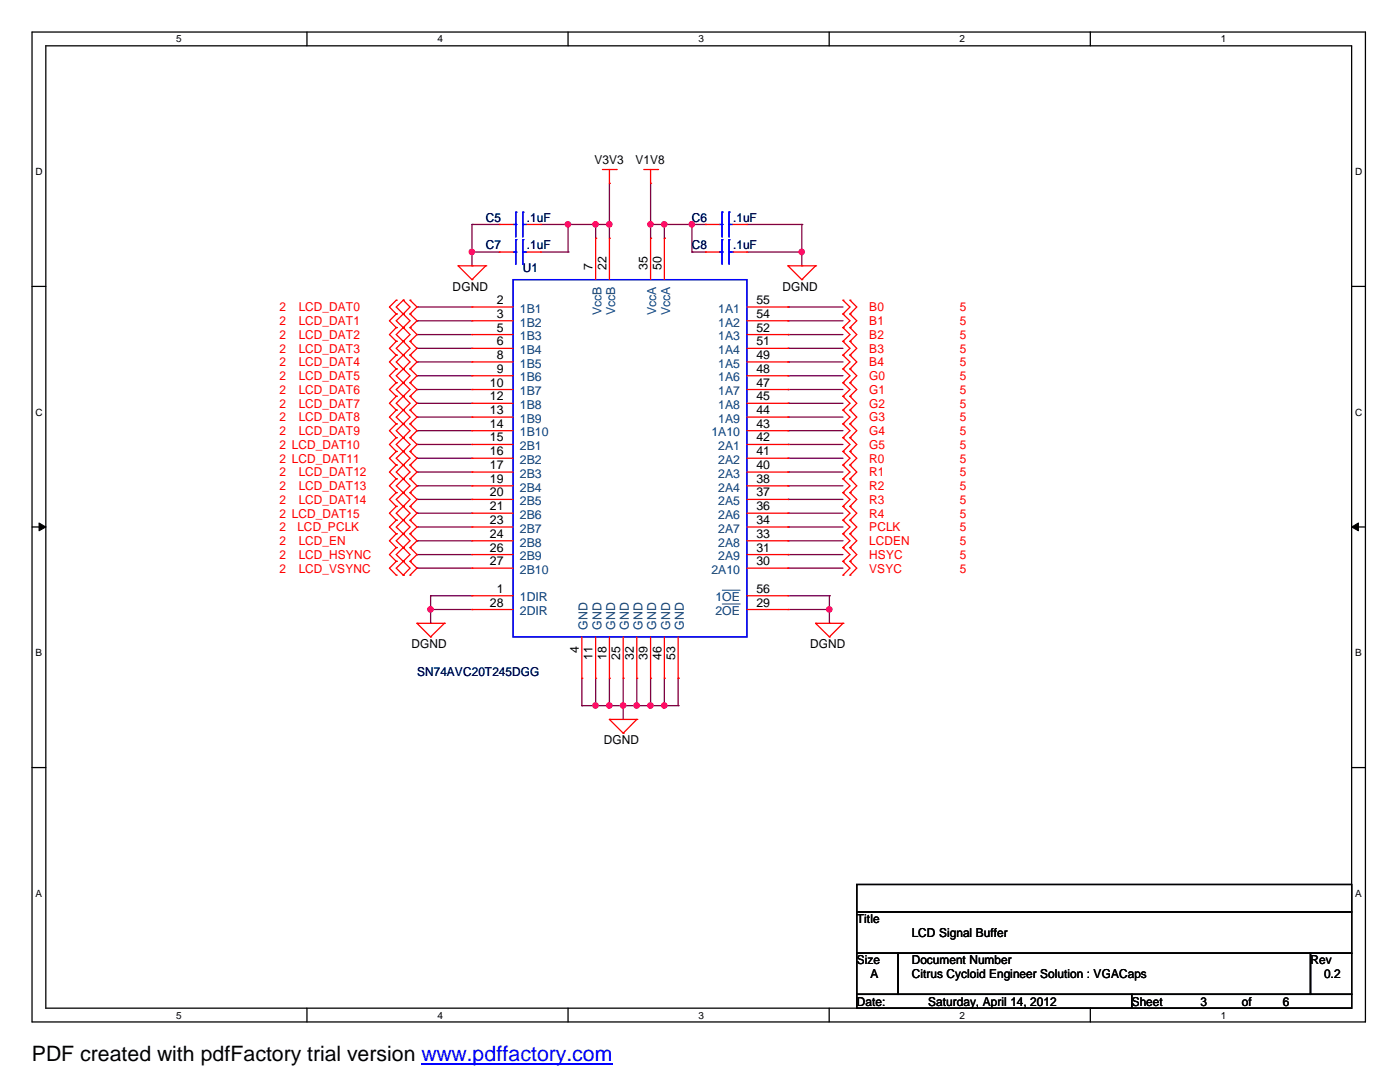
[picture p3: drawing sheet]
<svg xmlns="http://www.w3.org/2000/svg" width="279mm" height="216mm" viewBox="0 0 279 216" stroke-linecap="round" stroke-linejoin="round" font-family="sans-serif">
<path d="M6.4 6.4h266.1v197.5h-266.1zM9.1 9.1h260.6v192.1h-260.6z" fill="none" stroke="#000" stroke-width=".25"/>
<g fill="#fff">
<path d="M35.2 6.6h1.1v2.3h-1.1z"/>
<path d="M35.2 201.4h1.1v2.3h-1.1z"/>
</g>
<path d="M61.3 6.4v2.7M61.3 201.2v2.7" fill="none" stroke="#000" stroke-width=".25"/>
<g fill="#fff">
<path d="M87.3 6.6h1.1v2.3h-1.1z"/>
<path d="M87.3 201.4h1.1v2.3h-1.1z"/>
</g>
<path d="M113.4 6.4v2.7M113.4 201.2v2.7" fill="none" stroke="#000" stroke-width=".25"/>
<g fill="#fff">
<path d="M139.4 6.6h1.1v2.3h-1.1z"/>
<path d="M139.4 201.4h1.1v2.3h-1.1z"/>
</g>
<path d="M165.5 6.4v2.7M165.5 201.2v2.7" fill="none" stroke="#000" stroke-width=".25"/>
<g fill="#fff">
<path d="M191.5 6.6h1.1v2.3h-1.1z"/>
<path d="M191.5 201.4h1.1v2.3h-1.1z"/>
</g>
<path d="M217.6 6.4v2.7M217.6 201.2v2.7" fill="none" stroke="#000" stroke-width=".25"/>
<g fill="#fff">
<path d="M243.6 6.6h1.1v2.3h-1.1z"/>
<path d="M243.6 201.4h1.1v2.3h-1.1z"/>
<path d="M7.1 33.1h1.4v2.2h-1.4z"/>
<path d="M270.5 33.1h1.4v2.2h-1.4z"/>
<path d="M7.1 81.1h1.4v2.3h-1.4z"/>
<path d="M270.5 81.1h1.4v2.3h-1.4z"/>
</g>
<path d="M6.4 57.2h2.7M269.7 57.2h2.8" fill="none" stroke="#000" stroke-width=".25"/>
<g fill="#fff">
<path d="M7.1 129.1h1.3v2.3h-1.3z"/>
<path d="M270.5 129.1h1.3v2.3h-1.3z"/>
</g>
<path d="M6.4 105.2h2.7M269.7 105.2h2.8" fill="none" stroke="#000" stroke-width=".25"/>
<g fill="#000" stroke="#000" stroke-width=".2">
<path d="M7.8 104.4l1.3 .8-1.3 .7z" fill-rule="evenodd"/>
<path d="M269.7 105.2l1.4-.8v1.5z" fill-rule="evenodd"/>
</g>
<g fill="#fff">
<path d="M7.1 177.1h1.3v2.3h-1.3z"/>
<path d="M270.5 177.1h1.3v2.3h-1.3z"/>
</g>
<path d="M6.4 153.2h2.7M269.7 153.2h2.8M171 176.5h98.7v5.4h-98.7zM171 181.9h98.7v8.3h-98.7zM171 190.2h8.2v8.2h-8.2zM171 198.4h54.8v2.8h-54.8zM179.2 190.2h82.3v8.2h-82.3zM225.8 198.4h43.9v2.8h-43.9zM261.5 190.2h8.2v8.2h-8.2z" fill="none" stroke="#000" stroke-width=".25"/>
<g fill="none" stroke="#800040" stroke-width=".25">
<path d="M121.6 36.6v10.9M129.8 36.6v10.9M94.2 50.3h.1M94.2 53h.1M94.2 44.8h.1M94.2 44.8h5.5M94.2 50.3h5.5M94.2 44.8v8.2M107.9 44.8h13.7M107.9 50.3h5.5M113.4 44.8h.1M113.4 50.3h.1"/>
<path d="M113.4 44.8v5.5M118.9 47.5h.1M118.9 44.8h.1M118.9 44.8v2.7M121.6 44.8h.1M129.8 47.5h.1M129.8 44.8h.1M129.8 44.8h11M132.6 44.8h.1M132.6 47.5h.1M132.6 44.8v2.7M138.1 50.3h.1"/>
<path d="M138.1 44.8h.1M138.1 50.3h2.7M138.1 44.8v5.5M140.8 44.8h.1M149.1 44.8h10.9M149.1 50.3h10.9M160 50.3h.1M160 53h.1M160 44.8h.1M160 44.8v8.2M83.2 61.3h.1M83.2 64h.1"/>
<path d="M83.2 66.8h.1M83.2 69.5h.1M83.2 72.2h.1M83.2 75h.1M83.2 77.7h.1M83.2 61.3h11M83.2 64h11M83.2 66.8h11M83.2 69.5h11M83.2 72.2h11M83.2 75h11M83.2 77.7h11"/>
<path d="M157.3 61.3h.1M157.3 64h.1M157.3 66.8h.1M157.3 69.5h.1M157.3 72.2h.1M157.3 75h.1M157.3 77.7h.1M157.3 61.3h10.9M157.3 64h10.9M157.3 66.8h10.9M157.3 69.5h10.9M157.3 72.2h10.9"/>
<path d="M157.3 75h10.9M157.3 77.7h10.9M83.2 99.7h.1M83.2 96.9h.1M83.2 94.2h.1M83.2 91.4h.1M83.2 88.7h.1M83.2 85.9h.1M83.2 80.5h.1M83.2 83.2h.1M83.2 99.7h11M83.2 96.9h11"/>
<path d="M83.2 94.2h11M83.2 91.4h11M83.2 88.7h11M83.2 85.9h11M83.2 80.5h11M83.2 83.2h11M157.3 80.5h.1M157.3 83.2h.1M157.3 85.9h.1M157.3 88.7h.1M157.3 91.4h.1M157.3 94.2h.1"/>
<path d="M157.3 96.9h.1M157.3 99.7h.1M157.3 99.7h10.9M157.3 96.9h10.9M157.3 94.2h10.9M157.3 91.4h10.9M157.3 88.7h10.9M157.3 85.9h10.9M157.3 80.5h10.9M157.3 83.2h10.9M83.2 113.4h.1M83.2 110.7h.1"/>
<path d="M83.2 107.9h.1M83.2 105.2h.1M83.2 102.4h.1M83.2 113.4h11M83.2 110.7h11M83.2 107.9h11M83.2 105.2h11M83.2 102.4h11M85.9 118.9h.1M85.9 118.9h8.3M85.9 118.9v5.5M157.3 102.4h.1"/>
<path d="M157.3 105.2h.1M157.3 107.9h.1M157.3 110.7h.1M157.3 113.4h.1M157.3 113.4h10.9M157.3 110.7h10.9M157.3 107.9h10.9M157.3 105.2h10.9M157.3 102.4h10.9M157.3 118.9h8.2M165.5 118.9h.1M165.5 118.9v5.5"/>
<path d="M85.9 121.6h.1M85.9 124.4h.1M85.9 121.6h8.3M116.1 135.3v5.5M118.9 135.3v5.5M121.6 135.3v5.5M124.4 135.3v8.3M127.1 135.3v5.5M129.8 135.3v5.5M132.6 135.3v5.5M135.3 135.3h.1M135.3 135.3v5.5"/>
<path d="M157.3 121.6h8.2M165.5 121.6h.1M165.5 124.4h.1M116.1 140.8h.1M116.1 140.8h19.2M118.9 140.8h.1M121.6 140.8h.1M124.4 140.8h.1M127.1 140.8h.1M129.8 140.8h.1M132.6 140.8h.1M135.3 140.8h.1"/>
</g>
<g fill="#f0f" stroke="#f0f" stroke-width=".25">
<circle cx="121.6" cy="44.8" r=".54"/>
<circle cx="129.8" cy="44.8" r=".54"/>
<circle cx="132.6" cy="44.8" r=".54"/>
<circle cx="138.1" cy="44.8" r=".54"/>
<circle cx="160" cy="50.3" r=".54"/>
<circle cx="113.3" cy="44.8" r=".54"/>
<circle cx="118.8" cy="44.8" r=".54"/>
<circle cx="94.2" cy="50.3" r=".54"/>
<circle cx="118.8" cy="140.8" r=".54"/>
<circle cx="121.6" cy="140.8" r=".54"/>
<circle cx="124.3" cy="140.8" r=".54"/>
<circle cx="127.1" cy="140.8" r=".54"/>
<circle cx="129.8" cy="140.8" r=".54"/>
<circle cx="132.6" cy="140.8" r=".54"/>
<circle cx="165.5" cy="121.6" r=".54"/>
<circle cx="85.9" cy="121.6" r=".54"/>
</g>
<g fill="none" stroke="#f00" stroke-width=".25">
<path d="M120.2 33.8h2.8M121.6 36.6h.1M121.6 33.8v2.8M123 33.8h.1M128.5 33.8h2.7M129.8 36.6h.1M129.8 33.8v2.8M131.2 33.8h.1M79.1 59.9h.1M79.1 59.9l-1.4 1.4 1.4 1.4M80.5 59.9h.1M80.5 59.9l-1.4 1.4 2.7 2.7-2.7 2.8 1.4 1.3"/>
<path d="M80.5 59.9l1.3 1.4-1.3 1.4M81.8 59.9h.1M81.8 59.9l1.4 1.4-1.4 1.4M91.4 53h.1M91.4 53h5.5M91.4 53l2.8 2.8M94.2 55.8h.1M96.9 53h.1M96.9 53l-2.7 2.8M99.7 50.3h.1M99.7 44.8h.1M99.7 50.3h2.7"/>
<path d="M99.7 44.8h2.7M105.2 50.3h2.7M105.2 44.8h2.7M107.9 50.3h.1M107.9 44.8h.1M118.9 47.5h.1M118.9 47.5v8.3M121.6 47.5h.1M121.6 47.5v8.3M129.8 47.5h.1M129.8 47.5v8.3M132.6 47.5h.1"/>
<path d="M132.6 47.5v8.3M140.8 50.3h.1M140.8 44.8h.1M140.8 50.3h2.8M140.8 44.8h2.8M146.3 50.3h2.8M146.3 44.8h2.8M149.1 50.3h.1M149.1 44.8h.1M157.3 53h.1M157.3 53h5.5M157.3 53l2.7 2.8"/>
<path d="M160 55.8h.1M162.8 53h.1M162.8 53l-2.8 2.8M168.2 59.9h.1M168.2 59.9l1.4 1.4-1.4 1.4M169.6 59.9h.1M169.6 59.9l1.4 1.4-1.4 1.4M79.1 70.9h.1M79.1 73.6h.1M79.1 76.4h.1M79.1 79.1h.1M79.1 65.4h.1"/>
<path d="M79.1 68.1h.1M79.1 62.7h.1M79.1 76.4l-1.4 1.3 1.4 1.4M79.1 70.9l-1.4 1.3 1.4 1.4M79.1 65.4l-1.4 1.4 1.4 1.3M79.1 73.6l-1.4 1.4 1.4 1.4M79.1 79.1l-1.4 1.4 1.4 1.3M79.1 62.7l-1.4 1.3 1.4 1.4M79.1 68.1l-1.4 1.4 1.4 1.4M80.5 73.6h.1M80.5 70.9h.1M80.5 79.1h.1"/>
<path d="M80.5 76.4h.1M80.5 68.1h.1M80.5 65.4h.1M80.5 62.7h.1M80.5 79.1l1.3 1.4-2.7 2.7 1.4 1.4M80.5 70.9l-1.4 1.3 2.7 2.8-1.3 1.4M80.5 70.9l1.3 1.3-1.3 1.4M80.5 76.4l-1.4 1.3 1.4 1.4M80.5 73.6l-1.4 1.4 2.7 2.7-2.7 2.8 1.4 1.3M80.5 65.4l1.3 1.4-2.7 2.7 1.4 1.4M80.5 62.7l-1.4 1.3 1.4 1.4M80.5 68.1l1.3 1.4-1.3 1.4"/>
<path d="M81.8 70.9h.1M81.8 73.6h.1M81.8 76.4h.1M81.8 79.1h.1M81.8 65.4h.1M81.8 68.1h.1M81.8 62.7h.1M81.8 70.9l1.4 1.3-1.4 1.4M81.8 76.4l1.4 1.3-1.4 1.4M81.8 65.4l1.4 1.4-1.4 1.3M81.8 73.6l1.4 1.4-1.4 1.4M81.8 79.1l1.4 1.4-1.4 1.3"/>
<path d="M81.8 62.7l1.4 1.3-1.4 1.4M81.8 68.1l1.4 1.4-1.4 1.4M94.2 61.3h.1M94.2 64h.1M94.2 66.8h.1M94.2 69.5h.1M94.2 72.2h.1M94.2 75h.1M94.2 77.7h.1M94.2 61.3h8.2M94.2 64h8.2M94.2 66.8h8.2"/>
<path d="M94.2 69.5h8.2M94.2 72.2h8.2M94.2 75h8.2M94.2 77.7h8.2M149.1 61.3h8.2M149.1 64h8.2M149.1 66.8h8.2M149.1 69.5h8.2M149.1 72.2h8.2M149.1 75h8.2M149.1 77.7h8.2M157.3 61.3h.1"/>
<path d="M157.3 64h.1M157.3 66.8h.1M157.3 69.5h.1M157.3 72.2h.1M157.3 75h.1M157.3 77.7h.1M168.2 62.7h.1M168.2 68.1h.1M168.2 65.4h.1M168.2 70.9h.1M168.2 76.4h.1M168.2 73.6h.1"/>
<path d="M168.2 79.1h.1M168.2 65.4l1.4 1.4-1.4 1.3M168.2 62.7l1.4 1.3-1.4 1.4M168.2 68.1l1.4 1.4-1.4 1.4M168.2 73.6l1.4 1.4-1.4 1.4M168.2 70.9l1.4 1.3-1.4 1.4M168.2 79.1l1.4 1.4-1.4 1.3M168.2 76.4l1.4 1.3-1.4 1.4M169.6 62.7h.1M169.6 65.4h.1M169.6 68.1h.1M169.6 70.9h.1"/>
<path d="M169.6 73.6h.1M169.6 76.4h.1M169.6 79.1h.1M169.6 65.4l1.4 1.4-1.4 1.3M169.6 62.7l1.4 1.3-1.4 1.4M169.6 68.1l1.4 1.4-1.4 1.4M169.6 73.6l1.4 1.4-1.4 1.4M169.6 70.9l1.4 1.3-1.4 1.4M169.6 79.1l1.4 1.4-1.4 1.3M169.6 76.4l1.4 1.3-1.4 1.4M79.1 95.5h.1M79.1 98.3h.1"/>
<path d="M79.1 92.8h.1M79.1 81.8h.1M79.1 84.6h.1M79.1 90.1h.1M79.1 87.3h.1M79.1 95.5l-1.4 1.4 1.4 1.4M79.1 90.1l-1.4 1.3 1.4 1.4M79.1 98.3l-1.4 1.4 1.4 1.3M79.1 92.8l-1.4 1.4 1.4 1.3M79.1 81.8l-1.4 1.4 1.4 1.4M79.1 84.6l-1.4 1.3 1.4 1.4M79.1 87.3l-1.4 1.4 1.4 1.4"/>
<path d="M80.5 98.3h.1M80.5 95.5h.1M80.5 92.8h.1M80.5 84.6h.1M80.5 81.8h.1M80.5 90.1h.1M80.5 87.3h.1M80.5 92.8l1.3 1.4-2.7 2.7 1.4 1.4M80.5 95.5l1.3 1.4-1.3 1.4M80.5 98.3l-1.4 1.4 2.7 2.7-1.3 1.4M80.5 98.3l1.3 1.4-1.3 1.3M80.5 87.3l-1.4 1.4 2.7 2.7-2.7 2.8 1.4 1.3"/>
<path d="M80.5 81.8l1.3 1.4-1.3 1.4M80.5 90.1l-1.4 1.3 1.4 1.4M80.5 84.6l-1.4 1.3 1.4 1.4M80.5 84.6l1.3 1.3-1.3 1.4M80.5 87.3l1.3 1.4-1.3 1.4M81.8 95.5h.1M81.8 98.3h.1M81.8 92.8h.1M81.8 81.8h.1M81.8 84.6h.1M81.8 90.1h.1M81.8 87.3h.1"/>
<path d="M81.8 95.5l1.4 1.4-1.4 1.4M81.8 98.3l1.4 1.4-1.4 1.3M81.8 92.8l1.4 1.4-1.4 1.3M81.8 81.8l1.4 1.4-1.4 1.4M81.8 84.6l1.4 1.3-1.4 1.4M81.8 90.1l1.4 1.3-1.4 1.4M81.8 87.3l1.4 1.4-1.4 1.4M94.2 80.5h.1M94.2 83.2h.1M94.2 85.9h.1M94.2 88.7h.1M94.2 91.4h.1"/>
<path d="M94.2 94.2h.1M94.2 96.9h.1M94.2 99.7h.1M94.2 80.5h8.2M94.2 83.2h8.2M94.2 85.9h8.2M94.2 88.7h8.2M94.2 91.4h8.2M94.2 94.2h8.2M94.2 96.9h8.2M94.2 99.7h8.2M149.1 80.5h8.2"/>
<path d="M149.1 83.2h8.2M149.1 85.9h8.2M149.1 88.7h8.2M149.1 91.4h8.2M149.1 94.2h8.2M149.1 96.9h8.2M149.1 99.7h8.2M157.3 80.5h.1M157.3 83.2h.1M157.3 85.9h.1M157.3 88.7h.1M157.3 91.4h.1"/>
<path d="M157.3 94.2h.1M157.3 96.9h.1M157.3 99.7h.1M168.2 81.8h.1M168.2 84.6h.1M168.2 90.1h.1M168.2 87.3h.1M168.2 92.8h.1M168.2 95.5h.1M168.2 98.3h.1M168.2 81.8l1.4 1.4-1.4 1.4M168.2 87.3l1.4 1.4-1.4 1.4"/>
<path d="M168.2 84.6l1.4 1.3-1.4 1.4M168.2 90.1l1.4 1.3-1.4 1.4M168.2 92.8l1.4 1.4-1.4 1.3M168.2 95.5l1.4 1.4-1.4 1.4M168.2 98.3l1.4 1.4-1.4 1.3M169.6 81.8h.1M169.6 84.6h.1M169.6 87.3h.1M169.6 90.1h.1M169.6 92.8h.1M169.6 95.5h.1M169.6 98.3h.1"/>
<path d="M169.6 81.8l1.4 1.4-1.4 1.4M169.6 87.3l1.4 1.4-1.4 1.4M169.6 84.6l1.4 1.3-1.4 1.4M169.6 90.1l1.4 1.3-1.4 1.4M169.6 92.8l1.4 1.4-1.4 1.3M169.6 95.5l1.4 1.4-1.4 1.4M169.6 98.3l1.4 1.4-1.4 1.3M79.1 109.3h.1M79.1 112h.1M79.1 114.8h.1M79.1 101h.1M79.1 106.5h.1"/>
<path d="M79.1 103.8h.1M79.1 109.3l-1.4 1.4 1.4 1.3M79.1 112l-1.4 1.4 1.4 1.4M79.1 103.8l-1.4 1.4 1.4 1.3M79.1 106.5l-1.4 1.4 1.4 1.4M79.1 101l-1.4 1.4 1.4 1.4M80.5 112h.1M80.5 109.3h.1M80.5 114.8h.1M80.5 101h.1M80.5 106.5h.1M80.5 103.8h.1"/>
<path d="M80.5 106.5l1.3 1.4-2.7 2.8 1.4 1.3M80.5 109.3l1.3 1.4-1.3 1.3M80.5 112l-1.4 1.4 1.4 1.4M80.5 112l1.3 1.4-1.3 1.4M80.5 101l-1.4 1.4 2.7 2.8-2.7 2.7 1.4 1.4M80.5 103.8l-1.4 1.4 1.4 1.3M81.8 109.3h.1M81.8 112h.1M81.8 114.8h.1M81.8 101h.1M81.8 106.5h.1M81.8 103.8h.1"/>
<path d="M81.8 109.3l1.4 1.4-1.4 1.3M81.8 112l1.4 1.4-1.4 1.4M81.8 106.5l1.4 1.4-1.4 1.4M81.8 103.8l1.4 1.4-1.4 1.3M81.8 101l1.4 1.4-1.4 1.4M94.2 118.9h.1M94.2 102.4h.1M94.2 105.2h.1M94.2 107.9h.1M94.2 110.7h.1M94.2 113.4h.1M94.2 118.9h8.2"/>
<path d="M94.2 102.4h8.2M94.2 105.2h8.2M94.2 107.9h8.2M94.2 110.7h8.2M94.2 113.4h8.2M149.1 118.9h8.2M149.1 102.4h8.2M149.1 105.2h8.2M149.1 107.9h8.2M149.1 110.7h8.2M149.1 113.4h8.2M157.3 118.9h.1"/>
<path d="M157.3 102.4h.1M157.3 105.2h.1M157.3 107.9h.1M157.3 110.7h.1M157.3 113.4h.1M168.2 101h.1M168.2 103.8h.1M168.2 106.5h.1M168.2 112h.1M168.2 109.3h.1M168.2 114.8h.1M168.2 101l1.4 1.4-1.4 1.4"/>
<path d="M168.2 103.8l1.4 1.4-1.4 1.3M168.2 109.3l1.4 1.4-1.4 1.3M168.2 112l1.4 1.4-1.4 1.4M168.2 106.5l1.4 1.4-1.4 1.4M169.6 101h.1M169.6 103.8h.1M169.6 106.5h.1M169.6 109.3h.1M169.6 112h.1M169.6 114.8h.1M169.6 101l1.4 1.4-1.4 1.4M169.6 103.8l1.4 1.4-1.4 1.3"/>
<path d="M169.6 109.3l1.4 1.4-1.4 1.3M169.6 112l1.4 1.4-1.4 1.4M169.6 106.5l1.4 1.4-1.4 1.4M83.2 124.4h.1M83.2 124.4h5.5M83.2 124.4l2.7 2.7M85.9 127.1h.1M88.7 124.4h.1M88.7 124.4l-2.8 2.7M94.2 121.6h.1M94.2 121.6h8.2M116.1 135.3h.1"/>
<path d="M116.1 127.1v8.2M118.9 135.3h.1M118.9 127.1v8.2M121.6 135.3h.1M121.6 127.1v8.2M124.4 135.3h.1M124.4 127.1v8.2M127.1 135.3h.1M127.1 127.1v8.2M129.8 135.3h.1M129.8 127.1v8.2M132.6 135.3h.1"/>
<path d="M132.6 127.1v8.2M135.3 135.3h.1M135.3 127.1v8.2M149.1 121.6h8.2M157.3 121.6h.1M162.8 124.4h.1M162.8 124.4h5.4M162.8 124.4l2.7 2.7M165.5 127.1h.1M168.2 124.4h.1M168.2 124.4l-2.7 2.7M121.6 143.6h.1"/>
<path d="M121.6 143.6h5.5M121.6 143.6l2.8 2.7M124.4 146.3h.1M127.1 143.6h.1M127.1 143.6l-2.7 2.7"/>
</g>
<g fill="none" stroke="#00f" stroke-width=".25">
<path d="M102.4 55.8h46.7v71.3h-46.7zM102.4 50.3h.6M102.4 44.8h.6M103 50.3h.1M103 47.8h.1M103 44.8h.1M103 42.3h.1M103 42.3v5M103 47.8v4.9M104.4 47.8h.1M104.4 50.3h.1M104.4 42.3h.1"/>
<path d="M104.4 44.8h.1M104.4 50.3h.8M104.4 42.3v5M104.4 47.8v4.9M104.4 44.8h.8M143.6 50.3h.5M143.6 44.8h.5M144.1 50.3h.1M144.1 47.8h.1M144.1 44.8h.1M144.1 42.3h.1M144.1 42.3v5"/>
<path d="M144.1 47.8v4.9M145.5 47.8h.1M145.5 50.3h.1M145.5 42.3h.1M145.5 44.8h.1M145.5 50.3h.8M145.5 42.3v5M145.5 47.8v4.9M145.5 44.8h.8"/>
</g>
<path d="M144.1 117.8h3.6M144.1 120.5h3.6" fill="none" stroke="#004080" stroke-width=".2"/>
<path d="M84.1 212.3h38.2" fill="none" stroke="#00f" stroke-width=".3"/>
<text font-size="4.2" x="6.3" y="211.7">PDF created with pdfFactory trial version www.pdffactory.com</text>
<g font-size="2.5">
<text x="118.6" y="32.8">V3V3</text>
<text x="126.8" y="32.8">V1V8</text>
<text x="118.3" y="53.9" transform="rotate(-90 118.3 53.9)">7</text>
<text x="121" y="53.9" transform="rotate(-90 121 53.9)">22</text>
<text x="129.2" y="53.9" transform="rotate(-90 129.2 53.9)">35</text>
<text x="132" y="53.9" transform="rotate(-90 132 53.9)">50</text>
<text x="90.3" y="58">DGND</text>
<text x="156.2" y="58">DGND</text>
<text x="99.1" y="60.7">2</text>
<text x="99.1" y="63.4">3</text>
<text x="151" y="60.7">55</text>
<text x="151" y="63.4">54</text>
<text x="99.1" y="66.2">5</text>
<text x="99.1" y="68.9">6</text>
<text x="99.1" y="71.6">8</text>
<text x="151" y="66.2">52</text>
<text x="151" y="68.9">51</text>
<text x="151" y="71.6">49</text>
<text x="97.8" y="77.1">10</text>
<text x="99.1" y="74.4">9</text>
<text x="151" y="74.4">48</text>
<text x="151" y="77.1">47</text>
<text x="97.8" y="79.9">12</text>
<text x="97.8" y="82.6">13</text>
<text x="151" y="79.9">45</text>
<text x="151" y="82.6">44</text>
<text x="97.8" y="85.3">14</text>
<text x="97.8" y="88.1">15</text>
<text x="151" y="85.3">43</text>
<text x="151" y="88.1">42</text>
<text x="97.8" y="90.8">16</text>
<text x="97.8" y="93.6">17</text>
<text x="151" y="90.8">41</text>
<text x="151" y="93.6">40</text>
<text x="97.8" y="96.4">19</text>
<text x="97.8" y="99.1">20</text>
<text x="97.8" y="101.8">21</text>
<text x="151" y="96.4">38</text>
<text x="151" y="99.1">37</text>
<text x="151" y="101.8">36</text>
<text x="97.8" y="104.6">23</text>
<text x="97.8" y="107.3">24</text>
<text x="151" y="104.6">34</text>
<text x="151" y="107.3">33</text>
<text x="97.8" y="110.1">26</text>
<text x="97.8" y="112.8">27</text>
<text x="151" y="110.1">31</text>
<text x="151" y="112.8">30</text>
<text x="99.1" y="118.3">1</text>
<text x="151" y="118.3">56</text>
<text x="97.8" y="121">28</text>
<text x="151" y="121">29</text>
<text x="82.1" y="129.3">DGND</text>
<text x="115.5" y="130.4" transform="rotate(-90 115.5 130.4)">4</text>
<text x="118.3" y="131.8" transform="rotate(-90 118.3 131.8)">11</text>
<text x="121" y="131.8" transform="rotate(-90 121 131.8)">18</text>
<text x="123.8" y="131.8" transform="rotate(-90 123.8 131.8)">25</text>
<text x="126.5" y="131.8" transform="rotate(-90 126.5 131.8)">32</text>
<text x="129.2" y="131.8" transform="rotate(-90 129.2 131.8)">39</text>
<text x="132" y="131.8" transform="rotate(-90 132 131.8)">46</text>
<text x="134.7" y="131.8" transform="rotate(-90 134.7 131.8)">53</text>
<text x="161.7" y="129.3">DGND</text>
<text x="120.5" y="148.5">DGND</text>
<text x="171" y="184.2">Title</text>
<text x="181.9" y="186.9">LCD Signal Buffer</text>
<text x="171" y="192.4">Size</text>
<text x="173.7" y="195.2">A</text>
<text x="181.9" y="192.4">Document Number</text>
<text x="181.9" y="195.2">Citrus Cycloid Engineer Solution ::: VGACaps</text>
<text x="181.9" y="195.2">Citrus Cycloid Engineer Solution</text>
<text x="218.3" y="195.2">VGACaps</text>
<text x="261.5" y="192.4">Rev</text>
<text x="264.2" y="195.2">0.2</text>
<text x="171" y="200.7">Date:</text>
<text x="185.3" y="200.7">Saturday, April 14, 2012</text>
<text x="225.8" y="200.7">Sheet</text>
<text x="239.6" y="200.7">3</text>
<text x="247.8" y="200.7">of</text>
<text x="256" y="200.7">6</text>
</g>
<g font-size="2.5" fill="#000080">
<text x="96.9" y="44.3">C5</text>
<text x="105.2" y="44.3">.1uF</text>
<text x="138.1" y="44.3">C6</text>
<text x="146.3" y="44.3">.1uF</text>
<text x="96.9" y="49.8">C7</text>
<text x="105.2" y="49.8">.1uF</text>
<text x="138.1" y="49.8">C8</text>
<text x="146.3" y="49.8">.1uF</text>
<text x="104.4" y="54.2">U1</text>
<text x="83.2" y="134.8">SN74AVC20T245DGG</text>
</g>
<g font-size="2.5" fill="#f00">
<text x="55.8" y="62.1">2</text>
<text x="55.8" y="64.9">2</text>
<text x="59.6" y="62.1">LCD_DAT0</text>
<text x="59.6" y="64.9">LCD_DAT1</text>
<text x="173.5" y="62.1">B0</text>
<text x="173.5" y="64.9">B1</text>
<text x="191.6" y="62.1">5</text>
<text x="191.6" y="64.9">5</text>
<text x="55.8" y="67.6">2</text>
<text x="55.8" y="70.4">2</text>
<text x="59.6" y="67.6">LCD_DAT2</text>
<text x="59.6" y="70.4">LCD_DAT3</text>
<text x="173.5" y="67.6">B2</text>
<text x="173.5" y="70.4">B3</text>
<text x="191.6" y="67.6">5</text>
<text x="191.6" y="70.4">5</text>
<text x="55.8" y="73.1">2</text>
<text x="55.8" y="75.9">2</text>
<text x="59.6" y="73.1">LCD_DAT4</text>
<text x="59.6" y="75.9">LCD_DAT5</text>
<text x="173.5" y="75.9">G0</text>
<text x="173.5" y="73.1">B4</text>
<text x="191.6" y="75.9">5</text>
<text x="191.6" y="73.1">5</text>
<text x="55.8" y="78.6">2</text>
<text x="55.8" y="81.3">2</text>
<text x="59.6" y="78.6">LCD_DAT6</text>
<text x="59.6" y="81.3">LCD_DAT7</text>
<text x="173.5" y="81.3">G2</text>
<text x="173.5" y="78.6">G1</text>
<text x="191.6" y="81.3">5</text>
<text x="191.6" y="78.6">5</text>
<text x="55.8" y="84.1">2</text>
<text x="55.8" y="86.8">2</text>
<text x="55.8" y="89.6">2 LCD_DAT10</text>
<text x="59.6" y="84.1">LCD_DAT8</text>
<text x="59.6" y="86.8">LCD_DAT9</text>
<text x="173.5" y="84.1">G3</text>
<text x="173.5" y="89.6">G5</text>
<text x="173.5" y="86.8">G4</text>
<text x="191.6" y="84.1">5</text>
<text x="191.6" y="89.6">5</text>
<text x="191.6" y="86.8">5</text>
<text x="55.8" y="95">2</text>
<text x="55.8" y="92.3">2 LCD_DAT11</text>
<text x="59.6" y="95">LCD_DAT12</text>
<text x="173.5" y="92.3">R0</text>
<text x="173.5" y="95">R1</text>
<text x="191.6" y="92.3">5</text>
<text x="191.6" y="95">5</text>
<text x="55.8" y="97.8">2</text>
<text x="55.8" y="100.5">2</text>
<text x="59.6" y="97.8">LCD_DAT13</text>
<text x="59.6" y="100.5">LCD_DAT14</text>
<text x="173.5" y="97.8">R2</text>
<text x="173.5" y="100.5">R3</text>
<text x="191.6" y="97.8">5</text>
<text x="191.6" y="100.5">5</text>
<text x="55.8" y="106">2</text>
<text x="55.8" y="103.3">2 LCD_DAT15</text>
<text x="59.4" y="106">LCD_PCLK</text>
<text x="173.5" y="103.3">R4</text>
<text x="173.5" y="106">PCLK</text>
<text x="191.6" y="103.3">5</text>
<text x="191.6" y="106">5</text>
<text x="55.8" y="111.5">2</text>
<text x="55.8" y="108.8">2</text>
<text x="59.6" y="111.5">LCD_HSYNC</text>
<text x="59.6" y="108.8">LCD_EN</text>
<text x="173.5" y="111.5">HSYC</text>
<text x="173.5" y="108.8">LCDEN</text>
<text x="191.6" y="111.5">5</text>
<text x="191.6" y="108.8">5</text>
<text x="55.8" y="114.3">2</text>
<text x="59.6" y="114.3">LCD_VSYNC</text>
<text x="173.5" y="114.3">VSYC</text>
<text x="191.6" y="114.3">5</text>
</g>
<g font-size="2.5" fill="#004080">
<text x="103.8" y="62.4">1B1</text>
<text x="103.8" y="65.2">1B2</text>
<text x="120" y="62.9" transform="rotate(-90 120 62.9)">VccB</text>
<text x="122.8" y="62.9" transform="rotate(-90 122.8 62.9)">VccB</text>
<text x="131" y="62.9" transform="rotate(-90 131 62.9)">VccA</text>
<text x="133.7" y="62.9" transform="rotate(-90 133.7 62.9)">VccA</text>
<text x="143.3" y="62.4">1A1</text>
<text x="143.3" y="65.2">1A2</text>
<text x="103.8" y="67.9">1B3</text>
<text x="103.8" y="70.7">1B4</text>
<text x="143.3" y="67.9">1A3</text>
<text x="143.3" y="70.7">1A4</text>
<text x="103.8" y="73.4">1B5</text>
<text x="103.8" y="76.1">1B6</text>
<text x="143.3" y="73.4">1A5</text>
<text x="143.3" y="76.1">1A6</text>
<text x="103.8" y="78.9">1B7</text>
<text x="103.8" y="81.6">1B8</text>
<text x="143.3" y="78.9">1A7</text>
<text x="143.3" y="81.6">1A8</text>
<text x="103.8" y="84.4">1B9</text>
<text x="103.8" y="87.1">1B10</text>
<text x="103.8" y="89.8">2B1</text>
<text x="142" y="87.1">1A10</text>
<text x="143.3" y="84.4">1A9</text>
<text x="143.3" y="89.8">2A1</text>
<text x="103.8" y="92.6">2B2</text>
<text x="103.8" y="95.3">2B3</text>
<text x="143.3" y="92.6">2A2</text>
<text x="143.3" y="95.3">2A3</text>
<text x="103.8" y="98.1">2B4</text>
<text x="103.8" y="100.8">2B5</text>
<text x="143.3" y="98.1">2A4</text>
<text x="143.3" y="100.8">2A5</text>
<text x="103.8" y="103.5">2B6</text>
<text x="103.8" y="106.3">2B7</text>
<text x="143.3" y="103.5">2A6</text>
<text x="143.3" y="106.3">2A7</text>
<text x="103.8" y="109.1">2B8</text>
<text x="103.8" y="111.8">2B9</text>
<text x="143.3" y="109.1">2A8</text>
<text x="143.3" y="111.8">2A9</text>
<text x="103.8" y="114.5">2B10</text>
<text x="142" y="114.5">2A10</text>
<text x="103.8" y="120">1DIR</text>
<text x="103.8" y="122.8">2DIR</text>
<text x="117.3" y="125.7" transform="rotate(-90 117.3 125.7)">GND</text>
<text x="120" y="125.7" transform="rotate(-90 120 125.7)">GND</text>
<text x="122.8" y="125.7" transform="rotate(-90 122.8 125.7)">GND</text>
<text x="125.5" y="125.7" transform="rotate(-90 125.5 125.7)">GND</text>
<text x="128.2" y="125.7" transform="rotate(-90 128.2 125.7)">GND</text>
<text x="131" y="125.7" transform="rotate(-90 131 125.7)">GND</text>
<text x="133.7" y="125.7" transform="rotate(-90 133.7 125.7)">GND</text>
<text x="136.5" y="125.7" transform="rotate(-90 136.5 125.7)">GND</text>
<text x="142.8" y="120">1OE</text>
<text x="142.8" y="122.8">2OE</text>
</g>
<g font-size="2">
<text x="35.2" y="8.5">5</text>
<text x="87.3" y="8.5">4</text>
<text x="139.4" y="8.5">3</text>
<text x="191.5" y="8.5">2</text>
<text x="243.6" y="8.5">1</text>
<text x="7.1" y="34.9">D</text>
<text x="270.5" y="34.9">D</text>
<text x="7.1" y="82.9">C</text>
<text x="270.5" y="82.9">C</text>
<text x="7.1" y="130.9">B</text>
<text x="270.5" y="130.9">B</text>
<text x="7.1" y="178.9">A</text>
<text x="270.5" y="178.9">A</text>
<text x="35.2" y="203.2">5</text>
<text x="87.3" y="203.2">4</text>
<text x="139.4" y="203.2">3</text>
<text x="191.5" y="203.2">2</text>
<text x="243.6" y="203.2">1</text>
</g>
</svg>
